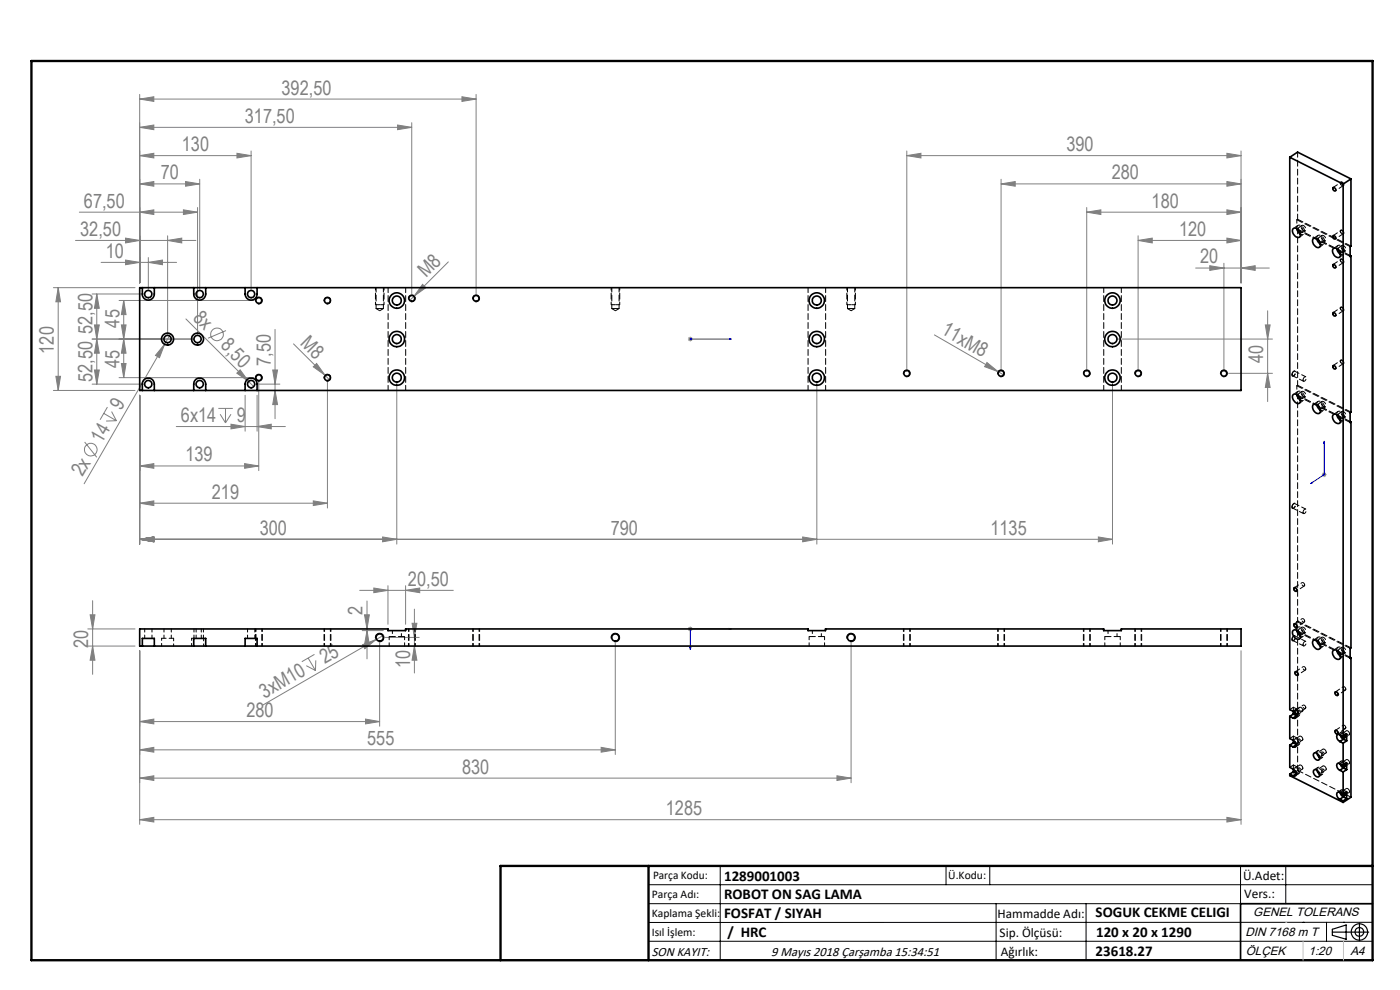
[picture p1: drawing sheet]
<svg xmlns="http://www.w3.org/2000/svg" width="297mm" height="210mm" viewBox="0 0 297 210" stroke-linecap="round" stroke-linejoin="round" font-family="sans-serif">
<g fill="none" stroke="#808080" stroke-width=".21">
<path d="M29.6 27l3-.5v1zM29.6 27h57.7M29.6 39l3-.5v1zM29.6 33l3-.5v1zM29.6 21l3-.5v1zM29.6 20v40M29.6 39h12.8M29.6 33h23.7M29.6 21h71.4M39.4 38.5l3 .5-3 .5zM42.4 38v23.4M50.3 32.5l3 .5-3 .5z"/>
<path d="M53.3 32v29.4M84.3 26.5l3 .5-3 .5zM87.3 26v36.3M98 20.5l3 .5-3 .5zM101 20v42.3M192.4 33l3-.5v1zM192.4 33h70.9M192.4 32v46.2M212.4 39l3-.5v1zM212.4 38v40.2M212.4 39h50.9M260.3 32.5l3 .5-3 .5z"/>
<path d="M260.3 38.5l3 .5-3 .5zM263.3 32v28M16 51h25.6M16.8 45h25.1M21.4 55.7h16.1M26.6 55.2l3 .5-3 .5zM26.6 50.5l3 .5-3 .5zM29.6 45l3-.5v1zM31.5 55.7l3-.5v1zM31.5 54.6v6.8M35.6 51l3-.5v1zM35.6 50v20.9"/>
<path d="M38.9 44.5l3 .5-3 .5zM41.9 44v26.9M95.1 55.6l-8.2 8.2M230.5 45l3-.5v1zM230.5 45h32.8M230.5 44v34.2M241.4 51l3-.5v1zM241.4 50v28.2M241.4 51h21.9M253.6 56.9h15.7M256.6 56.4l3 .5-3 .5zM259.6 55.8v22.4"/>
<path d="M260.3 44.5l3 .5-3 .5zM260.3 50.5l3 .5-3 .5zM263.3 56.9l3-.5v1zM11.3 61h17.3M11.9 79.8h.9l-.5 3zM12.3 61v21.8M12.3 61l.5 3h-.9zM19.5 71.9h21.4M19.5 62.4h10.9M20 68.9h1.1l-.6 3zM20 78.5h1.1l-.6 3zM20.5 62.4l.6 3h-1.1z"/>
<path d="M20.5 71.9l.6 3h-1.1zM20.5 62.4v19.1M25.3 63.7h28.6M25.8 77.1h.9l-.5 3zM25.8 68.9h.9l-.5 3zM26.2 71.9l.5 3h-.9zM26.2 63.7l.5 3h-.9zM26.2 63.7v16.4M34.9 73l-1.1 2.9-.8-.5zM34.9 73l-17 29.6M36.2 70.8l-1.3 2.2M39.4 67.7l14.4 14.3"/>
<path d="M47.9 70.1l-3.8 1.6M50.2 79.2l.7-.8 1.8 2.5zM57.9 78.5h1l-.6 3zM58.3 69.9v18.9M62.3 72.9l6.6 6.7M66.5 77.8l.7-.7 1.7 2.5zM68.9 79.6l1.1 1M89.6 60.3l.7 .7-2.4 1.8zM145.9 71.9h1.1M146.1 71.6l.7 .7M146.4 71.4v1M146.8 71.6l-.7 .7"/>
<path d="M198.2 71l13.5 7.8M209.4 76.9l2.3 1.9-2.8-1zM211.7 78.8l1.3 .8M237 71.9h32.9M260.6 79.2h9.3M268.4 68.9h1.1l-.6 3zM268.9 79.2l.6 3h-1.1zM268.9 65.9v19.3M11.3 82.8h17.3M18 93.8l2.5 3.2M19.5 81.5h10.9M22 87.7l2.7 1.5"/>
<path d="M22.8 86.4l-1.6 2.6M23.7 87.3l1 1.9M24.7 89.2l-2.2 .1M25.3 80.1h28.6M29.6 98.8l3-.5v1zM29.6 83.8v31.6M29.6 98.8h25.3M37.4 90.5h23.1M46.3 86.6h3.1M46.7 87.9l1.1 1.8M47.8 86.6v3.1M49 90l3 .5-3 .5z"/>
<path d="M49 87.9l-1.2 1.8M51.9 98.3l3 .5-3 .5zM52 83.8v7.7M54.3 81.5h5.1M54.5 90.5l3-.5v1zM54.5 83.8v7.7M54.9 81.1v18.7M58.3 82.8l.6 3h-1zM69.5 81.1v26.7M84.2 81.1v34.3M173.3 81.1v34.3M236 81.1v34.3"/>
<path d="M29.6 106.7l3-.5v1zM29.6 114.4l3-.5v1zM29.6 106.7h39.9M29.6 114.4h206.4M66.5 106.2l3 .5-3 .5zM81.2 113.9l3 .5-3 .5zM170.3 113.9l3 .5-3 .5zM233 113.9l3 .5-3 .5zM280.4 100.7h1M280.6 100.3l.7 .7M280.9 100.2v1M281.3 100.3l-.7 .7"/>
<path d="M18.6 133.4h10M18.6 137h10M19.1 130.4h1l-.5 3zM19.6 137l.5 3h-1zM19.6 127.4v15.6M29.6 138v36.9M65.4 139.6l1.5 2.6M66.7 138.8l-2.7 1.6M76.3 125.2h19.9M76.8 133.8h4.5M76.9 136.8l2.9-1.1-2.4 1.9zM77.3 130.4h1.1l-.5 3z"/>
<path d="M77.9 133.8l.5 3h-1.1zM77.9 127.5v12.3M79.3 124.7l3 .5-3 .5zM79.8 135.7l-24.1 13.9M80.5 136.2v17.8M81.3 134.8l-1.5 .9M81.5 135.2h7.4M82.3 124.2v8.2M86 125.2l3-.5v1zM86 124.2v8.2M87.4 132.2h1l-.5 3zM87.9 137l.5 3h-1z"/>
<path d="M87.9 129.2v13.6M130.5 136.2v23.8M145.9 133.4h1.1M146.1 133.1l.7 .7M146.4 132.9v1M146.8 133.1l-.7 .7M180.6 136.2v29.8M263.3 138v36.9M29.6 159.1l3-.6v1.1zM29.6 159.1h100.9M29.6 153.1l3-.6v1.1zM29.6 153.1h50.9"/>
<path d="M65 141.2l1.9 1M67 140.1l-.1 2.1M77.5 152.5l3 .6-3 .5zM127.5 158.5l3 .6-3 .5zM29.6 165.1l3-.5v1zM29.6 165.1h151M29.6 173.9l3-.5v1zM29.6 173.9h233.7M177.6 164.6l3 .5-3 .5zM260.3 173.4l3 .5-3 .5z"/>
<circle cx="46" cy="70.9" r="1.35"/>
<circle cx="19.3" cy="95.4" r="1.34"/>
</g>
<g fill="none" stroke="#000" stroke-width=".21">
<path d="M54.2 63.9a.73 .73 0 0 1 .7-.9 .73 .73 0 0 1 .8 .8 .73 .73 0 0 1-1 .6M68.8 63.9a.73 .73 0 0 1 .6-.9 .73 .73 0 0 1 .8 .8 .73 .73 0 0 1-.9 .6M86.6 63.5a.74 .74 0 0 1 .7-1 .74 .74 0 0 1 .8 .8 .74 .74 0 0 1-.9 .7M100.3 63.5a.73 .73 0 0 1 .6-.9 .73 .73 0 0 1 .8 .7 .73 .73 0 0 1-.9 .7M191.7 79.4a.73 .73 0 0 1 .6-.9 .73 .73 0 0 1 .8 .8 .73 .73 0 0 1-.9 .6M211.7 79.4a.73 .73 0 0 1 .6-.9 .73 .73 0 0 1 .8 .8 .73 .73 0 0 1-.9 .6M229.8 79.4a.73 .73 0 0 1 .6-.9 .73 .73 0 0 1 .9 .7 .73 .73 0 0 1-.9 .7M240.7 79.4a.74 .74 0 0 1 .6-1 .74 .74 0 0 1 .9 .8 .74 .74 0 0 1-.9 .7M258.9 79.4a.73 .73 0 0 1 .7-.9 .73 .73 0 0 1 .8 .8 .73 .73 0 0 1-1 .6M54.2 80.3a.73 .73 0 0 1 .7-.9 .73 .73 0 0 1 .8 .8 .73 .73 0 0 1-1 .6M68.8 80.3a.73 .73 0 0 1 .6-.9 .73 .73 0 0 1 .8 .8 .73 .73 0 0 1-.9 .6M79.7 135.5a.91 .91 0 0 1 .8-1.2 .91 .91 0 0 1 .9 1 .91 .91 0 0 1-1.1 .8"/>
<path d="M129.7 135.5a.9 .9 0 0 1 .8-1.2 .9 .9 0 0 1 .9 1 .9 .9 0 0 1-1.1 .8M179.7 135.5a.91 .91 0 0 1 .8-1.2 .91 .91 0 0 1 1 1 .91 .91 0 0 1-1.2 .8M274.5 124.6a.51 .51 0 0 1 .6 .3 .51 .51 0 0 1-.1 .6 .62 .62 0 0 1-.5-.9zM274.5 132.3a.51 .51 0 0 1 .6 .2 .51 .51 0 0 1-.1 .7 .62 .62 0 0 1-.5-.9zM274.7 142.5a.47 .47 0 0 1 .6 .2 .47 .47 0 0 1-.1 .6 .67 .67 0 0 1-.5-.8zM274.7 150.7a.47 .47 0 0 1 .6 .2 .47 .47 0 0 1-.1 .6 .67 .67 0 0 1-.5-.8zM283.2 146.7a.52 .52 0 0 1 .6 .3 .52 .52 0 0 1-.1 .6 .62 .62 0 0 1-.5-.9zM283.2 154.9a.5 .5 0 0 1 .6 .2 .5 .5 0 0 1-.1 .6 .6 .6 0 0 1-.5-.8zM137.6 187.7h153.6M137.6 191.7h153.6M137.6 199.7h153.6M152.8 183.7v20"/>
<path d="M200.7 183.7v4M210 183.7v4M211.3 191.7v12M230.4 191.7v12M263.2 183.7v20M272.8 183.7v8M276.4 195.6h.1M281.4 195.6v4.1M285 195.6h.1M291.2 195.6l-153.6 .1"/>
</g>
<path d="M284.7 38.6a.39 .39 0 0 0-.4 .4 .39 .39 0 0 0 .4 .4 .34 .34 0 0 0 .5-.1 .34 .34 0 0 0-.3-.5l-.2-.2M284.7 54.9a.39 .39 0 0 0-.4 .4 .39 .39 0 0 0 .4 .4 .34 .34 0 0 0 .5-.1 .34 .34 0 0 0-.3-.5l-.2-.2M284.7 48.8a.39 .39 0 0 0-.4 .4 .39 .39 0 0 0 .4 .4 .34 .34 0 0 0 .5-.1 .34 .34 0 0 0-.3-.5l-.2-.2M80.3 64.6h-.6M130.3 64.6h-.6M180.3 64.6h-.6M284.7 76.4a.39 .39 0 0 0-.4 .3 .39 .39 0 0 0 .4 .5 .34 .34 0 0 0 .5-.2 .34 .34 0 0 0-.3-.4l-.2-.2M284.7 65.2a.39 .39 0 0 0-.4 .3 .39 .39 0 0 0 .4 .4 .34 .34 0 0 0 .5-.1 .34 .34 0 0 0-.3-.5l-.2-.1" fill="none" stroke="#000" stroke-width=".21" stroke-dasharray="1.3 .6" stroke-dashoffset=".3" stroke-linecap="butt"/>
<path d="M81.5 64.6h-.9M131.5 64.6h-.9M181.5 64.6h-.9" fill="none" stroke="#000" stroke-width=".21" stroke-dasharray="1.3 .6" stroke-dashoffset=".5" stroke-linecap="butt"/>
<path d="M274.1 79.5v.1a.52 .52 0 0 0 .6 0 .52 .52 0 0 0 .2-.6 .31 .31 0 0 0-.3-.4 .31 .31 0 0 0-.3 .3l-.2 .6M274.1 107.6v.1a.52 .52 0 0 0 .6 0 .52 .52 0 0 0 .2-.6 .31 .31 0 0 0-.3-.4 .31 .31 0 0 0-.3 .3l-.2 .6M274.1 135.6v.2a.52 .52 0 0 0 .6 0 .52 .52 0 0 0 .2-.6 .31 .31 0 0 0-.3-.4 .31 .31 0 0 0-.3 .2l-.2 .6" fill="none" stroke="#000" stroke-width=".21" stroke-dasharray="1.3 .6" stroke-dashoffset=".1" stroke-linecap="butt"/>
<g fill="none" stroke="#000" stroke-width=".25">
<path d="M282.6 197.7h7.8M282.6 197.1l3-.9v3l-3-.8zM288.4 195.8v3.8M106.2 203.7h185"/>
<circle cx="288.4" cy="197.7" r="1.74"/>
<circle cx="288.4" cy="197.7" r=".93"/>
</g>
<path d="M146.3 71.9h.3zM146.4 71.9h.1M146.4 71.9h8.8M155.2 71.9h-.5h.5M280.9 93.6v7.1l-2.8 1.9M280.9 93.6l.1 .3-.2 .1zM278.1 102.6l.3-.3v.2zM146.3 137.3h.3l-.2 .5zM154.7 133.3l.5 .1-.5 .1zM155.2 133.4h-8.8v4.4" fill="none" stroke="#00f" stroke-width=".21"/>
<g fill="none" stroke="#000" stroke-width=".21" stroke-dasharray="1.3 .6" stroke-dashoffset=".7">
<path d="M79.7 61v3.6M81.5 64.6v-3.6M129.7 61v3.6M131.5 64.6v-3.6M179.7 61v3.6M181.5 64.6v-3.6M54.2 133.4v3.6M55.7 137v-3.6M68.7 133.4v3.6M70.2 137v-3.6M86.7 133.4v3.6M88.1 137v-3.6"/>
<path d="M100.3 133.4v3.6M101.7 137v-3.6M191.7 133.4v3.6M193.1 137v-3.6M211.7 133.4v3.6M213.1 137v-3.6M229.8 133.4v3.6M231.3 137v-3.6M240.7 133.4v3.6M242.2 137v-3.6M258.9 133.4v3.6M260.4 137v-3.6"/>
</g>
<path d="M80.6 64.6h-.3M130.6 64.6h-.3M180.6 64.6h-.3" fill="none" stroke="#000" stroke-width=".21" stroke-dasharray="1.3 .6"/>
<path d="M291.2 191.7h-28v12" fill="none" stroke="#000" stroke-width=".35"/>
<path d="M6.7 12.9h284.5v190.8h-284.5zM137.6 183.7v20M291.2 183.7h-185v20" fill="none" stroke="#000" stroke-width=".5"/>
<path d="M276.4 199.7v4M285 199.7v4" fill="none" stroke="#c0c0c0" stroke-width=".21"/>
<path d="M272.8 195.6h.1" fill="none" stroke="#c0c0c0" stroke-width=".25"/>
<g fill="#00f">
<path d="M146.3 71.9h.3zM154.7 71.9h.5z"/>
<path d="M278.1 102.6l.3-.1v-.2zM280.9 93.6l-.1 .4 .2-.1zM146.3 137.3h.3l-.2 .5zM154.7 133.3l.5 .1-.5 .1z"/>
</g>
<g fill="#808080">
<path d="M50.2 79.2l.7-.8 1.8 2.5z"/>
<path d="M66.5 77.8l.7-.7 1.7 2.5z"/>
<path d="M209.4 76.9l2.3 1.9-2.8-1z"/>
<path d="M76.9 136.8l2.9-1.1-2.4 1.9z"/>
<path d="M89.6 60.3l.7 .7-2.4 1.8z"/>
<path d="M34.9 73l-1.1 2.9-.8-.5z"/>
<path d="M84.3 26.5l3 .5-3 .5zM29.6 27l3-.5v1zM263.3 56.9l3-.5v1zM256.6 56.4l3 .5-3 .5zM260.3 50.5l3 .5-3 .5zM241.4 51l3-.5v1zM260.3 38.5l3 .5-3 .5zM212.4 39l3-.5v1z"/>
<path d="M29.6 159.1l3-.6v1.1zM127.5 158.5l3 .6-3 .5zM29.6 165.1l3-.5v1zM177.6 164.6l3 .5-3 .5z"/>
<path d="M77.5 152.5l3 .6-3 .5zM29.6 153.1l3-.6v1.1zM260.3 173.4l3 .5-3 .5zM29.6 173.9l3-.5v1z"/>
<path d="M20 68.9h1.1l-.6 3zM20.5 62.4l.6 3h-1.1zM25.8 77.1h.9l-.5 3zM26.2 71.9l.5 3h-.9zM268.9 79.2l.6 3h-1.1zM268.4 68.9h1.1l-.6 3zM19.6 137l.5 3h-1zM19.1 130.4h1l-.5 3zM77.9 133.8l.5 3h-1.1zM77.3 130.4h1.1l-.5 3z"/>
<path d="M12.3 61l.5 3h-.9zM11.9 79.8h.9l-.5 3zM57.9 78.5h1l-.6 3zM58.3 82.8l.6 3h-1z"/>
<path d="M20.5 71.9l.6 3h-1.1zM20 78.5h1.1l-.6 3zM26.2 63.7l.5 3h-.9zM25.8 68.9h.9l-.5 3zM87.4 132.2h1l-.5 3zM87.9 137l.5 3h-1z"/>
<path d="M26.6 55.2l3 .5-3 .5zM31.5 55.7l3-.5v1zM26.6 50.5l3 .5-3 .5zM35.6 51l3-.5v1zM29.6 45l3-.5v1zM38.9 44.5l3 .5-3 .5zM29.6 39l3-.5v1zM39.4 38.5l3 .5-3 .5zM29.6 33l3-.5v1zM50.3 32.5l3 .5-3 .5zM29.6 98.8l3-.5v1zM51.9 98.3l3 .5-3 .5zM29.6 106.7l3-.5v1zM66.5 106.2l3 .5-3 .5zM29.6 21l3-.5v1zM98 20.5l3 .5-3 .5zM29.6 114.4l3-.5v1zM81.2 113.9l3 .5-3 .5zM29.6 114.4l3-.5v1zM170.3 113.9l3 .5-3 .5zM29.6 114.4l3-.5v1zM233 113.9l3 .5-3 .5zM49 90l3 .5-3 .5zM54.5 90.5l3-.5v1zM230.5 45l3-.5v1zM260.3 44.5l3 .5-3 .5zM192.4 33l3-.5v1zM260.3 32.5l3 .5-3 .5z"/>
<path d="M79.3 124.7l3 .5-3 .5zM86 125.2l3-.5v1z"/>
</g>
<g fill="none" stroke="#000" stroke-width=".35">
<path d="M273.6 33.4v117.1l.7 .4a.96 .96 0 0 1 .4 1.5l-.4-.1M273.6 33.4l11.3 5.6M273.6 33.4l1.7-1.1 11.3 5.7M282.8 39.8a.43 .43 0 0 1 .5 .2 .43 .43 0 0 1-.1 .5 .54 .54 0 0 1-.4-.7zM284.9 39v117.2M286.6 38l-1.7 1M286.6 38v14.2l-.2 .1v2.1l.2-.1M274.3 48.6a1.11 1.11 0 0 1 1.6 1 .63 .63 0 0 1-.4 .8 .63 .63 0 0 1-.8-.4 1.26 1.26 0 0 1-.4-1.4zM275.1 48.5l.3 .7 .5 .5M275.5 48.9l.2 .2M278.6 50.6a1.29 1.29 0 0 1 1.4 1.8 1.23 1.23 0 0 1-1.6-1.4zM279.3 50.6l.4 .8 .4 .4"/>
<path d="M279.8 51l.1 .3M282.8 52.8a1.16 1.16 0 0 1 1.6 1.3 .64 .64 0 0 1-.6 .6 .64 .64 0 0 1-.7-.4 1.35 1.35 0 0 1-.3-1.5zM282.8 56.1a.38 .38 0 0 1 .5 .2 .38 .38 0 0 1-.2 .5l-.3-.3zM282.8 50a.41 .41 0 0 1 .5 .2 .41 .41 0 0 1-.1 .5 .5 .5 0 0 1-.4-.7zM283.6 52.8l.3 .7 .5 .4M284 53.2l.2 .2M286.4 54.2l.2 .1M286.6 54.3v33.1l-.2 .2v2l.2-.1M29.6 61h233.7v21.8h-233.7zM30.2 61a2.42 2.42 0 0 0 .2 2.2 1.28 1.28 0 0 0 1.5 .4 1.28 1.28 0 0 0 .8-1.2v-1.4M41.1 61a2.53 2.53 0 0 0 .3 2.2 1.26 1.26 0 0 0 1.4 .4 1.26 1.26 0 0 0 .8-1.2v-1.4M52 61a2.53 2.53 0 0 0 .3 2.2 1.26 1.26 0 0 0 1.4 .4 1.26 1.26 0 0 0 .8-1.2v-1.4"/>
<path d="M282.8 77.6a.38 .38 0 0 1 .5 .2 .38 .38 0 0 1-.2 .5l-.3-.3zM282.8 66.3a.43 .43 0 0 1 .5 .2 .43 .43 0 0 1-.1 .6 .52 .52 0 0 1-.4-.8zM30.2 82.8a2.56 2.56 0 0 1 .2-2.1 1.28 1.28 0 0 1 1.5-.4 1.28 1.28 0 0 1 .8 1.2v1.3M41.1 82.8a2.69 2.69 0 0 1 .3-2.1 1.26 1.26 0 0 1 1.4-.4 1.26 1.26 0 0 1 .8 1.2v1.3M52 82.8a2.69 2.69 0 0 1 .3-2.1 1.26 1.26 0 0 1 1.4-.4 1.26 1.26 0 0 1 .8 1.2v1.3M274.4 83.7a1.23 1.23 0 0 1 1.2 .5 1.23 1.23 0 0 1 0 1.3 1.3 1.3 0 0 1-1.2-1.8zM275.1 83.7l.3 .7 .5 .5M275.5 84.1l.2 .2M278.6 85.8a1.25 1.25 0 0 1 1.3 .5 1.25 1.25 0 0 1 0 1.4 1.31 1.31 0 0 1-1.3-1.9zM279.3 85.8l.4 .8 .4 .4M279.8 86.2l.1 .3M282.9 87.9a1.22 1.22 0 0 1 1.2 .6 1.22 1.22 0 0 1 0 1.3 1.27 1.27 0 0 1-1.2-1.9z"/>
<path d="M283.6 88l.2 .5 .6 .6M284 88.4l.2 .2M286.4 89.4l.2 .1M286.6 89.5v47.9l-.2 .1v2.2l.2-.2M30.2 137h2.5M30.2 137h-.6v-3.6h52.7v.4h3.7v-.4h85.4v.4h3.7v-.4h59v.4h3.8v-.4h25.4v3.6h-208.8M30.2 137v-1.6h2.5v1.6M32.7 137h8.4M41.1 137h2.5M41.1 137v-1.6h2.5v1.6M43.6 137h8.4M52 137h2.5"/>
<path d="M52 137v-1.6h2.5v1.6M274.4 133.7a1.22 1.22 0 0 1 1.2 .5 1.22 1.22 0 0 1 0 1.4 1.3 1.3 0 0 1-1.2-1.9zM274.6 124.7a.41 .41 0 0 1 .4 .2 .41 .41 0 0 1-.1 .5 .52 .52 0 0 1-.3-.7zM274.6 132.3a.41 .41 0 0 1 .4 .3 .41 .41 0 0 1-.1 .5 .52 .52 0 0 1-.3-.8zM275.1 133.7l.3 .8 .5 .4M275.5 134.1l.2 .2M278.6 135.8a1.27 1.27 0 0 1 1.4 1.8 1.23 1.23 0 0 1-1.6-1.4zM279.3 135.8l.2 .6 .6 .6M279.8 136.2l.1 .3M282.9 137.9a1.25 1.25 0 0 1 1.2 .6 1.25 1.25 0 0 1 0 1.3 1.28 1.28 0 0 1-1.2-1.9zM283.6 138l.2 .5 .6 .7M284 138.4l.2 .2"/>
<path d="M286.4 139.4l.2 .1M286.6 139.5v29.6l-1.7 1.1M273.6 158.1v4.7l.7 .4a.8 .8 0 0 1 .7 .6 .8 .8 0 0 1-.4 .8h-.3M273.6 152v4.7l.7 .3a.8 .8 0 0 1 .7 .7 .8 .8 0 0 1-.4 .8l-.3-.1M273.6 152l.7 .3M273.6 158.1l.7 .3M274.4 151.5l.6 .3M274.4 157.6l.6 .3M274.4 150.9v.6M274.4 157v.6M274.4 151.5l-.8 .5M274.4 157.6l-.8 .5"/>
<path d="M274.7 142.5a.4 .4 0 0 1 .6 .2 .4 .4 0 0 1-.2 .6l-.4-.4zM274.8 150.7a.41 .41 0 0 1 .5 .2 .41 .41 0 0 1-.2 .5 .48 .48 0 0 1-.3-.7zM275 151.9l-.7 .4M275 158l-.7 .4M278.8 159.8a.93 .93 0 0 1 .9 .4 .93 .93 0 0 1 0 1 1.04 1.04 0 0 1-.9-1.4zM279.4 159.8l.5 .8M283.2 146.8a.39 .39 0 0 1 .6 .2 .39 .39 0 0 1-.2 .5l-.4-.3zM283.2 155a.38 .38 0 0 1 .6 .2 .38 .38 0 0 1-.2 .5l-.3-.2zM284.2 157.3l.7 .3M284.3 155.9l.3 .5 .4 .4M284.9 156.2l-.7-.4a.48 .48 0 0 0-.6 .1 .48 .48 0 0 0 0 .7l.6 .7M284.9 157.6v4.7"/>
<path d="M284.9 156.2l.8-.5v1.5M285 156.8l-.8 .5M285 156.8l.7 .4M285.3 156a.35 .35 0 0 1-.1 .6 .35 .35 0 0 1-.5-.4l-.1-.2M285.7 157.2l-.8 .4M273.6 164.2v.3l11.3 5.7M273.6 164.2l.7 .4M274.4 163.2v.5M274.4 163.7l.6 .3M274.4 163.7l-.8 .5M275 164.1l-.7 .5M278.8 163.3a.93 .93 0 0 1 .9 .5 .93 .93 0 0 1 0 1 1.04 1.04 0 0 1-.9-1.5z"/>
<path d="M279.4 163.4l.5 .8M284.2 163.4l.7 .4M284.2 169.5l.7 .4M284.3 162l.3 .6 .4 .3M284.3 168.2l.3 .5 .4 .3M284.9 162.3l-.7-.3a.52 .52 0 0 0-.6 .2 .52 .52 0 0 0 .1 .7l.5 .5M284.9 168.4l-.7-.3a.48 .48 0 0 0-.6 .1 .48 .48 0 0 0 0 .6l.6 .7M284.9 163.8v4.6M284.9 169.9v.3M284.9 162.3l.8-.5v1.5M284.9 168.4l.8-.4v1.4M285 162.9l-.8 .5"/>
<path d="M285 162.9l.7 .4M285 169l-.8 .5M285 169l.7 .4M285.3 162.1a.36 .36 0 0 1-.1 .6 .36 .36 0 0 1-.5-.4l-.1-.1M285.3 168.2v.1a.32 .32 0 0 1-.1 .5 .32 .32 0 0 1-.4-.2l-.2-.3M285.7 169.4l-.8 .5M285.7 163.3l-.8 .5"/>
<circle cx="31.5" cy="62.4" r=".76"/>
<circle cx="35.5" cy="71.9" r="1.27"/>
<circle cx="35.6" cy="71.9" r=".78"/>
<circle cx="41.9" cy="71.9" r=".78"/>
<circle cx="41.9" cy="71.9" r="1.26"/>
<circle cx="42.4" cy="62.4" r=".76"/>
<circle cx="53.3" cy="62.4" r=".76"/>
<circle cx="54.9" cy="63.8" r=".62"/>
<circle cx="69.5" cy="63.7" r=".63"/>
<circle cx="84.2" cy="63.8" r="1.64"/>
<circle cx="84.2" cy="71.9" r=".95"/>
<circle cx="84.2" cy="63.7" r=".95"/>
<circle cx="84.2" cy="71.9" r="1.62"/>
<circle cx="87.4" cy="63.3" r=".62"/>
<circle cx="101" cy="63.3" r=".63"/>
<circle cx="173.3" cy="63.8" r="1.64"/>
<circle cx="173.3" cy="63.7" r=".95"/>
<circle cx="173.3" cy="71.9" r=".95"/>
<circle cx="173.3" cy="71.9" r="1.62"/>
<circle cx="192.4" cy="79.2" r=".61"/>
<circle cx="212.4" cy="79.2" r=".61"/>
<circle cx="230.5" cy="79.2" r=".61"/>
<circle cx="236" cy="63.8" r="1.64"/>
<circle cx="236" cy="63.7" r=".95"/>
<circle cx="236" cy="71.9" r=".95"/>
<circle cx="236" cy="71.9" r="1.62"/>
<circle cx="241.4" cy="79.2" r=".61"/>
<circle cx="259.6" cy="79.2" r=".61"/>
<circle cx="31.5" cy="81.5" r=".78"/>
<circle cx="42.4" cy="81.5" r=".78"/>
<circle cx="53.3" cy="81.5" r=".78"/>
<circle cx="54.9" cy="80.1" r=".62"/>
<circle cx="69.5" cy="80.1" r=".63"/>
<circle cx="84.2" cy="80.1" r=".96"/>
<circle cx="84.2" cy="80.1" r="1.62"/>
<circle cx="173.3" cy="80.1" r=".96"/>
<circle cx="173.3" cy="80.1" r="1.62"/>
<circle cx="236" cy="80.1" r=".96"/>
<circle cx="236" cy="80.1" r="1.62"/>
<circle cx="80.5" cy="135.2" r=".76"/>
<circle cx="130.5" cy="135.2" r=".76"/>
<circle cx="180.6" cy="135.2" r=".76"/>
</g>
<g fill="none" stroke="#000" stroke-width=".21" stroke-dasharray="1.3 .6" stroke-dashoffset=".4">
<path d="M79.8 65.5h.8M80.6 65.5h.7M129.8 65.5h.8M130.6 65.5h.7M179.8 65.5h.8M180.6 65.5h.7M274.4 150l-.8 .5M274.4 150.9v-.9M274.4 156.1l-.8 .5M274.4 157v-.9M274.8 152.3l.8-.5M274.8 158.4l.8-.5"/>
<path d="M275.1 150.4l-.8 .5M275.1 150.4l-.7-.4M275.1 156.5l-.8 .5M275.1 156.5l-.7-.4M279.6 159.2l-.8 .5M284.5 155.3l-.7 .5M285 155.3l-.7 .5M285.7 155.7l-.7-.4M274.4 162.3l-.8 .5M274.4 163.1v-.8M274.8 164.6l.8-.5M275.1 162.6l-.8 .5"/>
<path d="M275.1 162.6l-.7-.3M279.6 162.8l-.8 .5M279.8 161.2l.7-.5M279.8 164.7l.7-.4M280.7 160.3a.88 .88 0 0 0-1.3-1v.5M280.7 163.9a.88 .88 0 0 0-1.3-1v.5M284.5 161.5l-.7 .4M284.5 167.6l-.7 .5M285 161.5l-.7 .5M285 167.6l-.7 .5M285.7 161.8l-.7-.3M285.7 168l-.7-.4"/>
</g>
<g fill="none" stroke="#000" stroke-width=".21" stroke-dasharray="1.3 .6" stroke-dashoffset=".2">
<path d="M275.3 32.3v14.2M86.1 61v21.8M175.2 61v21.8M237.9 61v21.8M82.3 82.8v-21.8M171.4 82.8v-21.8M234.2 82.8v-21.8M275.5 151.3a.47 .47 0 0 0-.2-.6 .47 .47 0 0 0-.6 .1 .51 .51 0 0 0 .2 .6 .51 .51 0 0 0 .6 0v-.1M275.5 157.4a.47 .47 0 0 0-.2-.5 .47 .47 0 0 0-.6 .1 .51 .51 0 0 0 .2 .5 .51 .51 0 0 0 .6 0v-.1M276.4 150.7a.47 .47 0 0 0-.2-.6 .47 .47 0 0 0-.6 .1 .51 .51 0 0 0 .2 .6 .51 .51 0 0 0 .6 0v-.1M276.4 156.8a.47 .47 0 0 0-.2-.5 .47 .47 0 0 0-.6 .1 .51 .51 0 0 0 .2 .5 .51 .51 0 0 0 .6 0v-.1M281.3 159.6a.47 .47 0 0 0-.2-.6 .47 .47 0 0 0-.6 .1 .51 .51 0 0 0 .2 .6 .51 .51 0 0 0 .6 0v-.1"/>
<path d="M286.3 155.7a.47 .47 0 0 0-.2-.6 .47 .47 0 0 0-.6 .1 .51 .51 0 0 0 .2 .6 .51 .51 0 0 0 .6 0v-.1M275.5 163.5a.47 .47 0 0 0-.2-.5 .47 .47 0 0 0-.6 .1 .51 .51 0 0 0 .2 .5 .51 .51 0 0 0 .6 .1v-.2M276.4 162.9a.47 .47 0 0 0-.2-.5 .47 .47 0 0 0-.6 .1 .51 .51 0 0 0 .2 .6 .51 .51 0 0 0 .6 0v-.2M280.4 160.2a.47 .47 0 0 0-.2-.6 .47 .47 0 0 0-.6 .1 .51 .51 0 0 0 .2 .6 .51 .51 0 0 0 .6 0v-.1M280.4 163.7a.47 .47 0 0 0-.2-.5 .47 .47 0 0 0-.6 .1 .51 .51 0 0 0 .2 .5 .51 .51 0 0 0 .6 0v-.1M281.3 163.1a.47 .47 0 0 0-.2-.5 .47 .47 0 0 0-.6 .1 .51 .51 0 0 0 .2 .5 .51 .51 0 0 0 .6 .1v-.2M286.3 161.8a.47 .47 0 0 0-.2-.6 .47 .47 0 0 0-.6 .1 .51 .51 0 0 0 .2 .6 .51 .51 0 0 0 .6 0v-.1M286.3 167.9a.47 .47 0 0 0-.2-.5 .47 .47 0 0 0-.6 0 .51 .51 0 0 0 .2 .6 .51 .51 0 0 0 .6 0v-.1"/>
</g>
<g fill="none" stroke="#000" stroke-width=".21" stroke-dasharray="1.3 .6" stroke-dashoffset=".3">
<path d="M275.3 48.6v33.1M276.2 47.8l-.6 .4M276.3 49.3l.6-.4M280.4 50l-.6 .3M280.6 51.4l.5-.3M284.7 52.1l-.6 .4M284.8 53.6l.6-.4M79.8 61v4.5M81.3 65.5v-4.5M129.8 61v4.5M131.3 65.5v-4.5M179.8 61v4.5"/>
<path d="M181.3 65.5v-4.5M274.1 79.5a.54 .54 0 0 1 .7-.7 .61 .61 0 0 1-.6 .9l-.1-.2M274.2 79.7l2.3 1.2M277 79.9l-2.3-1.1M276.2 83l-.6 .4M276.3 84.5l.6-.4M276.4 80.6a.54 .54 0 0 1 .7-.6 .61 .61 0 0 1-.6 .8l-.1-.2M280.4 85.2l-.6 .4M280.6 86.7l.5-.4M284.7 87.3l-.6 .4M284.8 88.8l.6-.4M274.1 107.5a.54 .54 0 0 1 .7-.6 .61 .61 0 0 1-.6 .8l-.1-.2"/>
<path d="M274.2 107.8l2.3 1.1M276.4 108.7a.54 .54 0 0 1 .7-.6 .61 .61 0 0 1-.6 .8l-.1-.2M277 108l-2.3-1.2M36.8 135.4h-2.5M274.1 135.6a.54 .54 0 0 1 .7-.6 .61 .61 0 0 1-.6 .8l-.1-.2M274.2 135.8l2.3 1.2M276.2 133.1l-.6 .3M276.3 134.5l.6-.3M276.4 136.8a.54 .54 0 0 1 .7-.7 .61 .61 0 0 1-.6 .9l-.1-.2M277 136.1l-2.3-1.2M280.4 135.2l-.6 .4M280.6 136.7l.5-.4"/>
<path d="M284.7 137.3l-.6 .4M284.8 138.8l.6-.4"/>
</g>
<g fill="none" stroke="#000" stroke-width=".21" stroke-dasharray="1.3 .6" stroke-dashoffset=".5">
<path d="M284.4 38.9a.38 .38 0 0 1 .5-.1 .38 .38 0 0 1 .1 .5 .44 .44 0 0 1-.6-.4M275.1 48.7v-2.1M275.3 47.8l-.9 .6M275.7 50.3l.9-.6M275.7 49.1a.39 .39 0 0 0 .4 .2 .39 .39 0 0 0 .4-.3M279.6 50l-.9 .6M279.9 52.4l.9-.6M280 51.2a.39 .39 0 0 0 .4 .3 .39 .39 0 0 0 .3-.4M283.8 52.1l-.9 .6M284.2 54.6l.9-.6M284.2 53.4a.39 .39 0 0 0 .4 .2 .39 .39 0 0 0 .3-.3M284.4 49.1a.38 .38 0 0 1 .5-.1 .38 .38 0 0 1 .1 .5 .44 .44 0 0 1-.6-.4"/>
<path d="M284.4 55.2a.38 .38 0 0 1 .5-.1 .38 .38 0 0 1 .1 .6 .44 .44 0 0 1-.6-.5M79.8 65.5l.8 .4M80.6 65.9l.7-.4M129.8 65.5l.8 .4M130.6 65.9l.7-.4M179.8 65.5l.8 .4M180.6 65.9l.7-.4M284.4 65.4a.38 .38 0 0 1 .5-.1 .38 .38 0 0 1 .1 .6 .44 .44 0 0 1-.6-.5M284.4 76.6a.38 .38 0 0 1 .5-.1 .38 .38 0 0 1 .1 .6 .44 .44 0 0 1-.6-.5M275.1 83.9v-2.1M275.3 83.8v47.9M275.3 83l-.9 .6"/>
<path d="M275.7 85.5l.9-.6M275.7 84.3a.39 .39 0 0 0 .4 .3 .39 .39 0 0 0 .4-.4M279.6 85.2l-.9 .6M279.9 87.6l.9-.6M280 86.4a.39 .39 0 0 0 .4 .3 .39 .39 0 0 0 .3-.3M283.8 87.3l-.9 .6M284.2 89.8l.9-.6M284.2 88.6a.39 .39 0 0 0 .4 .2 .39 .39 0 0 0 .3-.3M275.1 133.9v-2.1M275.3 133.1l-.9 .5M275.7 135.5l.9-.6M275.7 134.3a.39 .39 0 0 0 .4 .3 .39 .39 0 0 0 .4-.4"/>
<path d="M276.8 124.1a.35 .35 0 0 0-.2-.5 .35 .35 0 0 0-.5 .2 .35 .35 0 0 0 .2 .4 .35 .35 0 0 0 .5-.1M276.8 131.8a.35 .35 0 0 0-.2-.5 .35 .35 0 0 0-.5 .2 .35 .35 0 0 0 .2 .4 .35 .35 0 0 0 .5-.1M279.6 135.2l-.9 .6M279.9 137.7l.9-.6M280 136.5a.39 .39 0 0 0 .4 .2 .39 .39 0 0 0 .3-.3M283.8 137.3l-.9 .6M284.2 139.8l.9-.6M284.2 138.6a.39 .39 0 0 0 .4 .2 .39 .39 0 0 0 .3-.3M275.1 151.8a.52 .52 0 0 0 .7-.2 .52 .52 0 0 0-.2-.7l-.5-.5M275.1 157.9a.52 .52 0 0 0 .7-.2 .52 .52 0 0 0-.2-.7l-.5-.5M275.4 151.5l.9-.6M275.4 157.7l.9-.6"/>
<path d="M275.7 150.1l-.9 .6M275.7 156.2l-.9 .6M277 141.9a.35 .35 0 0 0-.2-.5 .35 .35 0 0 0-.4 .3 .35 .35 0 0 0 .2 .4 .35 .35 0 0 0 .4-.2M277 150.1a.35 .35 0 0 0-.2-.5 .35 .35 0 0 0-.4 .2 .35 .35 0 0 0 .2 .4 .35 .35 0 0 0 .4-.1M280.6 158.9l-.9 .6M285.3 156.5l.9-.6M285.5 146.2a.35 .35 0 0 0-.2-.5 .35 .35 0 0 0-.4 .2 .35 .35 0 0 0 .2 .4 .35 .35 0 0 0 .4-.1M285.5 154.4a.35 .35 0 0 0-.2-.5 .35 .35 0 0 0-.4 .2 .35 .35 0 0 0 .2 .4 .35 .35 0 0 0 .4-.1M285.6 155l-.9 .6M275.1 164.1a.52 .52 0 0 0 .7-.3 .52 .52 0 0 0-.2-.6l-.5-.6M275.4 163.8l.9-.6M275.7 162.3l-.9 .6"/>
<path d="M279.9 160.6a.43 .43 0 0 0 .5 .1 .43 .43 0 0 0 .3-.4M279.9 164.2a.43 .43 0 0 0 .5 .1 .43 .43 0 0 0 .3-.4M280.3 160.4l.9-.6M280.3 164l.9-.6M280.6 162.5l-.9 .6M285.3 162.6l.9-.6M285.3 168.8l.9-.6M285.6 161.1l-.9 .6M285.6 167.3l-.9 .6"/>
</g>
<g fill="none" stroke="#000" stroke-width=".21" stroke-dasharray="1.3 .6" stroke-dashoffset=".1">
<path d="M276.8 49.2a1.28 1.28 0 0 0-1.5-1.4l-.2 .7M281.1 51.3a1.28 1.28 0 0 0-1.5-1.3l-.2 .6M285.3 53.4a1.28 1.28 0 0 0-1.5-1.3l-.2 .6M286.4 54.2l-11.1-5.6M276.8 84.4a1.28 1.28 0 0 0-1.5-1.3l-.2 .6M281.1 86.5a1.28 1.28 0 0 0-1.5-1.3l-.2 .6M285.3 88.7a1.28 1.28 0 0 0-1.5-1.4l-.2 .6M286.4 89.4l-11.1-5.6M275.3 133.8v29.6M276.8 134.4a1.28 1.28 0 0 0-1.5-1.3l-.2 .6M281.1 136.5a1.28 1.28 0 0 0-1.5-1.3l-.2 .6M285.3 138.7a1.28 1.28 0 0 0-1.5-1.4l-.2 .7"/>
<path d="M286.4 139.4l-11.1-5.6"/>
</g>
<g fill="none" stroke="#000" stroke-width=".21" stroke-dasharray="1.3 .6" stroke-dashoffset=".7">
<path d="M275.9 49.6a.55 .55 0 0 0 .6 .1 .55 .55 0 0 0 .3-.5M280.1 51.8a.55 .55 0 0 0 .7 .1 .55 .55 0 0 0 .3-.6M284.4 53.9a.55 .55 0 0 0 .6 .1 .55 .55 0 0 0 .3-.6M275.9 84.9a.55 .55 0 0 0 .6 0 .55 .55 0 0 0 .3-.5M280.1 87a.55 .55 0 0 0 .7 .1 .55 .55 0 0 0 .3-.6M284.4 89.1a.55 .55 0 0 0 .6 .1 .55 .55 0 0 0 .3-.5M54.3 133.4v3.6M55.5 137v-3.6M68.9 133.4v3.6M70.1 137v-3.6M86.8 133.4v3.6M88 137v-3.6"/>
<path d="M100.4 133.4v3.6M101.6 137v-3.6M191.8 133.4v3.6M193 137v-3.6M211.8 133.4v3.6M213 137v-3.6M229.9 133.4v3.6M231.2 137v-3.6M240.9 133.4v3.6M242.1 137v-3.6M259 133.4v3.6M260.3 137v-3.6"/>
<path d="M275.9 134.9a.55 .55 0 0 0 .6 .1 .55 .55 0 0 0 .3-.6M280.1 137a.55 .55 0 0 0 .7 .1 .55 .55 0 0 0 .3-.6M284.4 139.1a.55 .55 0 0 0 .6 .1 .55 .55 0 0 0 .3-.5"/>
</g>
<g fill="none" stroke="#000" stroke-width=".21" stroke-dasharray="1.3 .6" stroke-dashoffset=".6">
<path d="M276.5 49a.62 .62 0 0 0-.3-.6 .62 .62 0 0 0-.7 0v.5M280.7 51.1a.62 .62 0 0 0-.3-.6 .62 .62 0 0 0-.7 0l.1 .5M284.9 53.3a.62 .62 0 0 0-.2-.7 .62 .62 0 0 0-.7 0v.5M276.5 84.2a.62 .62 0 0 0-.3-.6 .62 .62 0 0 0-.7 0v.5M280.7 86.4a.62 .62 0 0 0-.3-.7 .62 .62 0 0 0-.7 0l.1 .5M284.9 88.5a.62 .62 0 0 0-.2-.7 .62 .62 0 0 0-.7 .1v.4M30.7 133.4v2M32.2 135.4v-2M34.8 133.4v2M36.3 135.4v-2M41.2 133.4v2M41.6 133.4v2"/>
<path d="M42.7 135.4v-2M43.2 135.4v-2M52.5 133.4v2M54.1 135.4v-2M82.6 135v2M83.2 133.8v1.2M85.2 135v-1.2M85.8 137v-2M171.7 135v2M172.3 133.8v1.2M174.2 135v-1.2M174.9 137v-2"/>
<path d="M234.4 135v2M235.1 133.8v1.2M237 135v-1.2M237.7 137v-2M276.5 134.2a.62 .62 0 0 0-.3-.6 .62 .62 0 0 0-.7 0v.5M280.7 136.4a.62 .62 0 0 0-.3-.7 .62 .62 0 0 0-.7 0l.1 .5M284.9 138.5a.62 .62 0 0 0-.2-.7 .62 .62 0 0 0-.7 .1v.4M285 155.3a.43 .43 0 0 0-.5 .1 .43 .43 0 0 0-.2 .5M285.3 156a.36 .36 0 0 0-.3-.4 .36 .36 0 0 0-.4 .3v.1M285 161.5a.43 .43 0 0 0-.5 0 .43 .43 0 0 0-.2 .5M285 167.6a.43 .43 0 0 0-.5 0 .43 .43 0 0 0-.2 .5M285.3 162.1a.36 .36 0 0 0-.3-.4 .36 .36 0 0 0-.4 .4"/>
<path d="M285.3 168.2a.36 .36 0 0 0-.3-.4 .36 .36 0 0 0-.4 .4v.1"/>
</g>
<g fill="none" stroke="#000" stroke-width=".21" stroke-dasharray="1.3 .6">
<path d="M275.1 46.6l.2-.1M275.1 46.6l11.3 5.7M275.1 48.7l.2-.1M275.3 46.5l11.3 5.7M286.4 54.4l-11.3-5.7M275.1 81.8l11.3 5.7M275.1 81.8l.2-.1M275.1 83.9l.2-.1M275.3 81.7l11.3 5.7M286.4 89.6l-11.3-5.7M41.1 135.4h-.4M85.8 135h-3.2"/>
<path d="M174.9 135h-3.2M237.7 135h-3.3M275.1 131.8l11.3 5.7M275.1 131.8l.2-.1M275.1 133.9l.2-.1M275.3 131.7l11.3 5.7M286.4 139.6l-11.3-5.7M275 151.8h.1M275 157.9h.1M275.1 151.8l-.1 .1M275.1 157.9l-.1 .1M275 164l.1 .1"/>
<path d="M275.1 164.1h-.1M275.3 163.4l11.3 5.7"/>
</g>
<path d="M276 48.1a.42 .42 0 0 1 .5-.3 .42 .42 0 0 1 .4 .4 .45 .45 0 0 1 0 .7 .45 .45 0 0 1-.7-.3l-.2-.5M280.3 50.3a.42 .42 0 0 1 .4-.4 .42 .42 0 0 1 .4 .4 .45 .45 0 0 1 0 .8 .45 .45 0 0 1-.7-.4l-.1-.4M284.5 52.4a.42 .42 0 0 1 .5-.4 .42 .42 0 0 1 .4 .4 .45 .45 0 0 1 0 .8 .45 .45 0 0 1-.7-.4l-.2-.4M276 83.3a.42 .42 0 0 1 .5-.3 .42 .42 0 0 1 .4 .4 .45 .45 0 0 1 0 .8 .45 .45 0 0 1-.7-.4l-.2-.5M280.3 85.5a.42 .42 0 0 1 .4-.4 .42 .42 0 0 1 .4 .4 .45 .45 0 0 1 0 .8 .45 .45 0 0 1-.7-.4l-.1-.4M284.5 87.6a.42 .42 0 0 1 .5-.4 .42 .42 0 0 1 .4 .4 .45 .45 0 0 1 0 .8 .45 .45 0 0 1-.7-.3l-.2-.5M276 133.4a.42 .42 0 0 1 .5-.4 .42 .42 0 0 1 .4 .4 .45 .45 0 0 1 0 .8 .45 .45 0 0 1-.7-.4l-.2-.4M280.3 135.5a.42 .42 0 0 1 .4-.4 .42 .42 0 0 1 .4 .4 .45 .45 0 0 1 0 .8 .45 .45 0 0 1-.7-.4l-.1-.4M284.5 137.6a.42 .42 0 0 1 .5-.4 .42 .42 0 0 1 .4 .5 .45 .45 0 0 1 0 .7 .45 .45 0 0 1-.7-.3l-.2-.5" fill="none" stroke="#000" stroke-width=".21" stroke-dasharray="1.3 .6" stroke-dashoffset="-.1"/>
<g fill="none" stroke="#000" stroke-width=".21" stroke-dasharray="1.3 .6" stroke-dashoffset="1">
<path d="M284.5 38.7l-1.7 1.1M283.3 40.5l1.7-1.1M283.3 50.7l1.7-1.1M283.3 56.8l1.7-1.1M284.5 48.9l-1.7 1.1M284.5 55l-1.7 1.1M283.3 67l1.7-1.1M283.3 78.2l1.7-1.1M284.5 65.2l-1.7 1.1M284.5 76.4l-1.7 1.1M275.1 125.4l1.6-1.1M275.1 133l1.6-1.1"/>
<path d="M276.2 123.6l-1.6 1.1M276.2 131.2l-1.6 1.1M275.3 143.2l1.6-1.1M275.3 151.4l1.6-1.1M276.5 141.4l-1.7 1.1M276.5 149.6l-1.7 1.1M283.8 147.5l1.6-1.1M283.8 155.6l1.6-1.1M285 145.7l-1.7 1.1M285 153.8l-1.7 1.1M273.6 164.5l1.7-1.1"/>
</g>
<path d="M34.3 135.4v1.6M36.8 137v-1.6M40.7 135.4v1.6M43.2 137v-1.6" fill="none" stroke="#000" stroke-width=".21" stroke-dasharray="1.3 .6" stroke-dashoffset=".8"/>
<g font-size="4.2" fill="#808080">
<text x="59.7" y="20.1">392,50</text>
<text x="51.9" y="26.1">317,50</text>
<text x="38.6" y="32.1">130</text>
<text x="226.2" y="32.1">390</text>
<text x="34.1" y="38.1">70</text>
<text x="235.9" y="38.1">280</text>
<text x="17.8" y="44.1">67,50</text>
<text x="244.3" y="44">180</text>
<text x="17" y="50.1">32,50</text>
<text x="250.1" y="50">120</text>
<text x="22.4" y="54.7">10</text>
<text x="90.4" y="59" transform="rotate(-45 90.4 59)">M8</text>
<text x="254.6" y="55.9">20</text>
<text x="25.3" y="69.5" transform="rotate(-90 25.3 69.5)">45</text>
<text x="40.8" y="67.7" transform="rotate(45 40.8 67.7)">8x</text>
<text x="199.5" y="70.7" transform="rotate(30 199.5 70.7)">11xM8</text>
<text x="11.4" y="75" transform="rotate(-90 11.4 75)">120</text>
<text x="46.6" y="73.5" transform="rotate(45 46.6 73.5)">8,50</text>
<text x="57.4" y="77.6" transform="rotate(-90 57.4 77.6)">7,50</text>
<text x="63.6" y="73" transform="rotate(45 63.6 73)">M8</text>
<text x="268" y="77" transform="rotate(-90 268 77)">40</text>
<text x="19.6" y="81" transform="rotate(-90 19.6 81)">52,50 52,50</text>
<text x="25.3" y="78" transform="rotate(-90 25.3 78)">45</text>
<text x="25.7" y="87.1" transform="rotate(-60 25.7 87.1)">9</text>
<text x="38.4" y="89.5">6x14</text>
<text x="50.2" y="89.5">9</text>
<text x="21.6" y="94.2" transform="rotate(-60 21.6 94.2)">14</text>
<text x="17.5" y="101.3" transform="rotate(-60 17.5 101.3)">2x</text>
<text x="39.3" y="97.9">139</text>
<text x="44.9" y="105.8">219</text>
<text x="55.1" y="113.4">300</text>
<text x="129.6" y="113.4">790</text>
<text x="210.1" y="113.4">1135</text>
<text x="86.5" y="124.3">20,50</text>
<text x="76.9" y="130.4" transform="rotate(-90 76.9 130.4)">2</text>
<text x="18.7" y="137.4" transform="rotate(-90 18.7 137.4)">20</text>
<text x="68.9" y="140.9" transform="rotate(-30 68.9 140.9)">25</text>
<text x="87" y="141.8" transform="rotate(-90 87 141.8)">10</text>
<text x="56.1" y="148.2" transform="rotate(-30 56.1 148.2)">3xM10</text>
<text x="52.3" y="152.1">280</text>
<text x="77.9" y="158.1">555</text>
<text x="98" y="164.1">830</text>
<text x="141.3" y="172.9">1285</text>
</g>
<g font-size="3.2">
<text x="153.6" y="190.8">ROBOT ON SAG LAMA</text>
<text x="153.6" y="186.8">1289001003</text>
<text x="153.6" y="194.8">FOSFAT / SIYAH</text>
<text x="232.4" y="194.5">SOGUK CEKME CELIGI</text>
<text x="154.3" y="198.8">/ HRC</text>
<text x="232.4" y="202.8">23618.27</text>
<text x="232.5" y="198.8">120 x 20 x 1290</text>
</g>
<g font-size="2.8">
<text x="263.7" y="186.7">Ü.Adet:</text>
<text x="263.9" y="190.5">Vers.:</text>
<text x="211.6" y="194.8">Hammadde Adı:</text>
<text x="138.3" y="202.8">SON KAYIT:</text>
<text x="163.6" y="202.8">9 Mayıs 2018 Çarşamba 15:34:51</text>
<text x="212.1" y="198.7">Sip. Ölçüsü:</text>
<text x="212.3" y="202.7">Ağırlık:</text>
</g>
<g font-size="2.6">
<text x="265.9" y="194.4">GENEL TOLERANS</text>
<text x="264.2" y="198.5">DIN 7168 m T</text>
<text x="264.3" y="202.6">ÖLÇEK</text>
<text x="277.6" y="202.6">1:20</text>
<text x="286.5" y="202.6">A4</text>
</g>
<g font-size="2.5">
<text x="138.3" y="190.5">Parça Adı:</text>
<text x="138.5" y="186.5">Parça Kodu:</text>
<text x="201.2" y="186.5">Ü.Kodu:</text>
<text x="138.3" y="194.5">Kaplama Şekli:</text>
<text x="138.3" y="198.6">Isıl İşlem:</text>
</g>
</svg>
